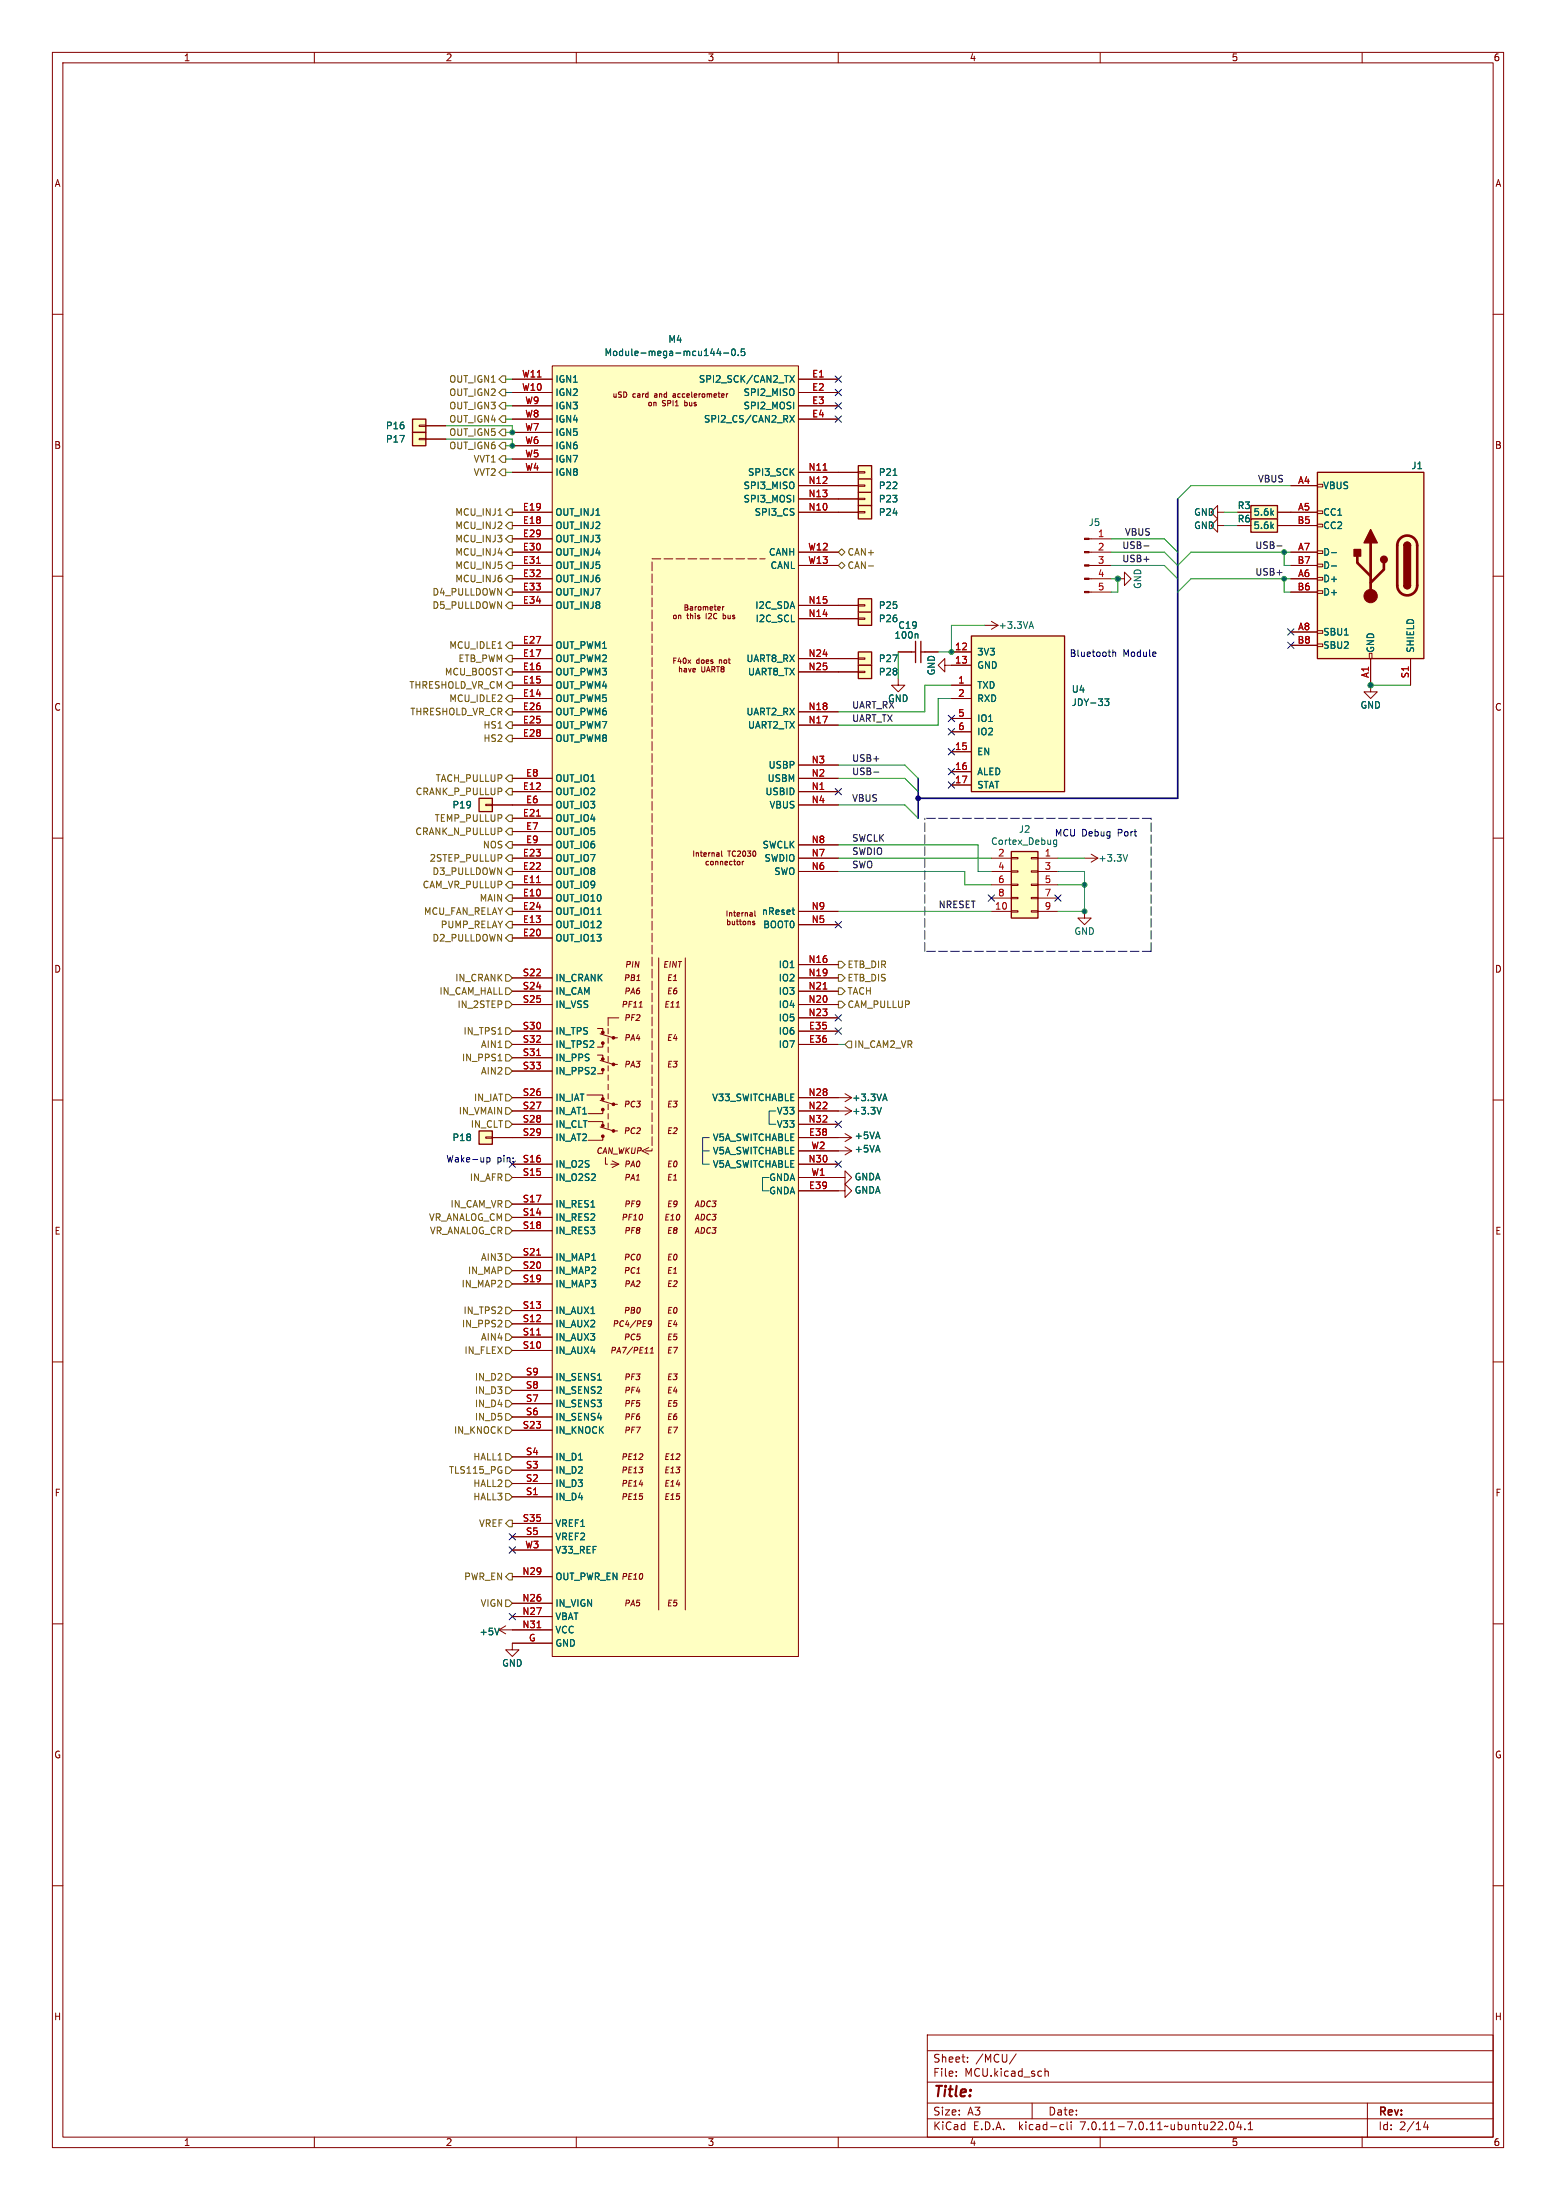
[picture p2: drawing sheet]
<svg xmlns="http://www.w3.org/2000/svg" width="297mm" height="420mm" viewBox="0 0 297 420" stroke-linecap="round" stroke-linejoin="round" font-family="sans-serif">
<g fill="none" stroke="#840000" stroke-width=".19">
<path d="M10 10h277v400h-277zM12 12h273v396h-273zM60 10v2M110 10v2M160 10v2M210 10v2M260 10v2M10 60h2M285 60h2M97.8 72.4h7.6M97.8 74.9h7.6M97.8 77.5h7.6"/>
<path d="M105.4 69.9h47v246.3h-47zM117.2 75.2v.5M117.6 75.2v.6M118.6 74.9l-.4-.1-.2 .2 .1 .3 .4 .1M119.6 75.4l-.2-.5-.3-.1v1h.3M121.3 75.2h-.4l-.1 .5M121.7 75.2h.4l.1 .6M122.6 75.2v.6M122.9 75.2l-.3 .2M123.7 75.2h-.4l-.1 .5M123.7 74.8v1M123.9 77.4l.1 .1 .3-.1"/>
<path d="M124.8 76.8v.7M125 75.2h.3l.1 .6M125.2 76.9v.6M125.9 75.3l.4-.1v.6M125.9 75.2v.6M127 77.4h-.6M127.2 75.2h-.4v.5M127.2 74.8v1M127.5 76.5v1M128.5 76.5v1M128.5 75.2h.4v.6M128.9 77.5h.6"/>
<path d="M129.2 76.5v1M129.8 75.2h-.3l-.1 .5M130.7 76.5v1M130.7 75.2h-.4l-.1 .5M131.1 77.4h-.4M131.6 75.4l-.2-.2h-.2l-.1 .5M131.6 77.3l.2 .2 .2-.1M132 74.8v.9M132 76.8v.7M132.5 75.5l.5-.1-.1-.2h-.3l-.1 .5M132.9 77.3l-.1 .2-.3-.1M133.4 75.2v.6"/>
<path d="M133.7 75.2l-.3 .2M134.1 75.3l.1-.1 .3 .1-.1 .5-.3-.1zM135 75.3l.3-.1 .1 .1M135 75.2v.6M135.4 75.3l.2-.1h.2v.6M135.4 75.3v.5M136.3 75.5l.5-.1-.1-.2h-.4v.5M137.1 75.2h.3M137.2 74.8v.9l.2 .1M137.7 75.5l.5-.1v-.2h-.3l-.2 .1 .1 .5h.4M138.7 75.2v.6M138.9 75.2l-.2 .2"/>
<path d="M152.4 72.4h7.6M152.4 74.9h7.6M152.4 77.5h7.6M80 81.2h1.3v.2h-1.3zM80 83.7h1.3v.2h-1.3zM81.3 81.3h3.8M81.3 83.8h3.8M97.8 97.8h7.6M97.8 80h7.6M97.8 90.2h7.6M97.8 87.6h7.6M97.8 85.1h7.6"/>
<path d="M97.8 82.6h7.6M152.4 95.3h11.4M152.4 97.8h11.4M152.4 80h7.6M152.4 90.2h11.4M152.4 92.7h11.4M163.8 95.1h1.3v.3h-1.3zM163.8 90h1.3v.3h-1.3zM163.8 92.6h1.3v.2h-1.3zM163.8 97.7h1.3v.2h-1.3zM232.4 97.8v1.3l-1.3-1.3 1.3-1.3v1.3h1.3M243.8 97.8h7.7"/>
<path d="M246.4 92.7h5.1M251.5 97.5h1v.5h-1zM251.5 92.5h1v.5h-1zM10 110h2M97.8 100.3h7.6M97.8 102.9h7.6M97.8 105.4h7.6M97.8 108h7.6M97.8 110.5h7.6M97.8 113h7.6M97.8 115.6h7.6M128.6 117.5l.1-.1 .3 .1v.6l-.4-.1z"/>
<path d="M129.5 117.5h.4l.1 .6M129.5 117.4v.7M130.8 115.5h.3l.2 .2-.2 .3 .2 .1v.2l-.2 .2h-.3zM130.8 116h.3M131.1 117.4h.4M131.2 117.1v.9l.3 .1M131.8 115.9h.4v.6M131.8 117.5h.4v.6M131.8 117.1v1M132.2 116.1l-.5 .1 .2 .3 .3-.1M132.7 115.8v.7M132.7 117.1v.1"/>
<path d="M132.7 117.4v.7M133 115.8l-.3 .2M133.3 115.9l.2-.1 .3 .1-.1 .5h-.4zM133.5 117.5l-.2-.1-.2 .2 .1 .1 .3 .1v.3h-.4M134.2 115.9l.3-.1 .2 .2M134.2 115.8v.7M134.7 116l.1-.2 .3 .1v.6M134.7 116v.5M134.8 117.1v1M135.8 117.5l-.6 .6h.6M136 116.1l-.1-.3-.3 .1-.1 .4M136.3 118l.2 .1 .3-.1"/>
<path d="M136.3 115.8h.4M136.5 115.5v.8M137.5 116.1l-.2-.3-.3 .1v.4M137.9 115.8v.7M138 117.5l.3-.1 .2 .2-.1 .5h-.4M138 117.1v1M138.2 115.8l-.3 .2M139 118l.1 .1 .3-.1M139.4 117.4v.7M140.3 118l-.2 .1h-.3M152.4 118.1h11.4M152.4 105.4h7.6"/>
<path d="M152.4 108h7.6M152.4 115.6h11.4M163.8 118h1.3v.2h-1.3zM163.8 115.4h1.3v.3h-1.3zM188 119.4h2.5M189.2 118.6l1.3 .8M190.5 119.4l-1.3 .7M207.9 102.9h4.2M207.9 105.4h4.2M207.9 108h4.2M207.9 110.5h4.2M207.9 113h4.2"/>
<path d="M213.4 110.5h1.2v-1.3l1.3 1.3-1.3 1.3v-1.3M232.4 100.3v1.3l-1.3-1.3 1.3-1.2v1.2h1.3M243.8 100.3h7.7M246.4 105.4h5.1M246.4 108h5.1M246.4 110.5h5.1M246.4 113h5.1M251.5 112.8h1v.5h-1zM251.5 110.2h1v.5h-1zM251.5 107.7h1v.5h-1zM251.5 105.2h1v.5h-1zM251.5 100.1h1v.5h-1z"/>
<path d="M285 110h2M97.8 128.3h7.6M97.8 133.4h7.6M97.8 130.8h7.6M97.8 125.7h7.6M97.8 138.4h7.6M97.8 135.9h7.6M97.8 123.2h7.6M128.6 126.1h.3M129.1 125.6h-.5v1M129.7 125.6l-.3 .7M129.7 127.3v1"/>
<path d="M129.9 126v.6M130.1 127.7v.6M130.4 126.3v-.5l.2-.2 .3 .1 .1 .6M130.6 128.1l.1 .2 .3-.1M131 127.7v.6M131.3 126l.5 .6M131.4 127.6l.3 .7 .2-.7M131.8 126l-.5 .6M132.3 127.9l.4-.1v-.1l-.3-.1-.1 .1v.5h.4M133.4 125.6v1M133.4 126h-.3l-.1 .2 .1 .4h.3M133.9 126.1l.2-.1 .3 .1-.1 .5-.4-.1z"/>
<path d="M133.9 127.3v.8l.2 .2 .4-.2v-.8M134.8 126.3l.5-.1-.1-.2h-.3l-.1 .1v.5h.4M134.9 128.3l.3-1 .3 1M135 128h.4M135.9 127.8l.5-.1v-.3l-.5-.1v1M136.1 126h-.3l-.1 .1v.2l.4 .1v.2h-.4M136.1 127.8l.4 .5M136.8 127.3h.5M137 127.3v1M137.3 126.1l.4-.1v.6M137.3 126v.6M137.8 127.7l-.2 .2 .2 .4 .4-.2-.2-.4"/>
<path d="M137.8 127.7l-.2-.2 .2-.2 .4 .2-.2 .2M137.8 127.7h.2M138.2 126.1l.2-.1 .3 .1-.1 .5-.4-.1zM139 126h.4M139.1 125.6v.9l.3 .1M152.4 128.3h11.4M152.4 125.7h11.4M152.4 138.4h7.6M152.4 135.9h7.6M163.8 125.6h1.3v.3h-1.3zM163.8 128.1h1.3v.3h-1.3zM171.4 129.5v1.3h1.3l-1.3 1.3-1.2-1.3h1.2"/>
<path d="M171.4 124.5h2.6M176.5 124.5h2.6M180.3 127v-1.3l-1.2 1.3 1.2 1.3v-1.3h5.1M181.6 133.4h3.8M181.6 130.8h3.8M181.6 124.5h3.8M181.6 137.2h3.8M181.6 139.7h3.8M246.4 123.2h5.1M246.4 120.7h5.1M251.5 122.9h1v.5h-1zM251.5 120.4h1v.5h-1z"/>
<path d="M261.4 124.7h.5v1h-.5zM261.6 125.7v6.4h-1.3l1.3 1.3 1.3-1.3h-1.3M269.2 125.7v5.1M10 160h2M92.7 153.5h1.3v.3h-1.3zM94 153.7h11.4M97.8 151.1h7.6M97.8 156.2h7.6M97.8 141h7.6M97.8 158.8h7.6M97.8 148.6h7.6M152.4 153.7h7.6"/>
<path d="M152.4 151.1h7.6M152.4 148.6h7.6M152.4 146.1h7.6M181.6 143.5h3.8M181.6 147.3h3.8M181.6 149.9h3.8M285 160h2M97.8 171.5h7.6M97.8 168.9h7.6M97.8 176.5h7.6M97.8 179.1h7.6M97.8 166.4h7.6"/>
<path d="M97.8 163.8h7.6M97.8 174h7.6M97.8 161.3h7.6M132.4 162.5v1M132.9 162.8v.7M132.9 162.9l.4-.1v.7M133.7 162.8h.4M133.8 162.5v.8l.3 .2M134.3 163.1l.5-.1v-.2h-.3l-.2 .1 .1 .5h.4M135.2 164.5l-.2-.1-.2 .2 .1 .5h.3M135.3 162.8v.7M135.6 162.8l-.3 .2"/>
<path d="M135.7 164.5l.1-.1 .3 .1v.6l-.4-.1zM135.9 162.8v.7M135.9 162.9l.4-.1v.7M136.6 164.5h.4v.6M136.6 164.4v.7M136.8 162.8h.4v.7M137.2 163l-.4 .2 .1 .3 .3-.1M137.5 164.5h.4l.1 .6M137.5 164.4v.7M137.7 162.5v.8l.2 .2M138.4 164.8l.5-.1-.1-.2-.3-.1-.1 .2v.5h.4M138.8 173.9v1"/>
<path d="M138.9 175.5v1M138.9 175.9h.2l.2 .2-.1 .4h-.3M138.9 162.5h.6M139.2 162.5v1M139.2 174.2v.7M139.2 174.3h.4l.1 .6M139.7 164.5l-.2-.1-.2 .2 .1 .5h.3M139.8 175.9v.6l.4-.1M140 174.2h.4M140 164.4h.4M140.2 173.9v.9l.2 .1M140.2 164.1v.9l.2 .1"/>
<path d="M140.2 175.9v.6M140.4 162.6a.45 .45 0 0 0-.6 .4 .45 .45 0 0 0 .6 .4M140.6 175.9h.3M140.7 174.6l.5-.1-.1-.2-.3-.1-.1 .2v.5h.4M140.7 175.5v.9l.2 .1M140.8 164.5l.1-.1 .3 .1-.1 .6-.3-.1zM140.8 162.6l.4-.1 .2 .3-.7 .7h.7M141.1 175.9h.4M141.3 175.5v.9l.2 .1M141.6 174.2v.7M141.7 164.4v.7M141.9 176l.1-.1 .3 .1-.1 .5-.3-.1z"/>
<path d="M141.9 162.5h.1a.54 .54 0 0 1 .3 .5 .54 .54 0 0 1-.3 .5 .68 .68 0 0 1-.1-1zM141.9 174.2l-.3 .2M142 164.4l-.3 .2M142.2 174.3h.4l.1 .6M142.2 174.2v.7M142.7 162.5h.6l-.3 .3 .2 .1v.5l-.1 .1-.4-.1M142.8 176l.4-.1v.6M142.8 175.9v.6M143.2 174.3h.4v.6M143.6 174.5l-.5 .2 .2 .2h.3M143.8 162.5h.1a.54 .54 0 0 1 .4 .5 .54 .54 0 0 1-.4 .5 .68 .68 0 0 1-.1-1zM144 175.9h-.2l-.2 .1 .1 .2 .3 .1v.2h-.4"/>
<path d="M144.1 173.9v.9l.1 .1M152.4 176.5h7.6M152.4 166.4h7.6M152.4 163.8h7.6M152.4 174h7.6M152.4 161.3h7.6M189.2 171.5h3.8M189.2 168.9h3.8M189.2 166.4h3.8M189.2 163.8h3.8M189.2 174h3.8M193 173.9h1.3v.2h-1.3z"/>
<path d="M193 171.3h1.3v.3h-1.3zM193 168.8h1.3v.2h-1.3zM193 166.2h1.3v.3h-1.3zM193 163.7h1.3v.3h-1.3zM196.8 173.9h1.3v.2h-1.3zM196.8 171.3h1.3v.3h-1.3zM196.8 168.8h1.3v.2h-1.3zM196.8 166.2h1.3v.3h-1.3zM196.8 163.7h1.3v.3h-1.3zM198.1 171.5h3.8M198.1 168.9h3.8M198.1 166.4h3.8"/>
<path d="M198.1 163.8h3.8M198.1 174h3.8M207 174v1.3h1.3l-1.3 1.2-1.3-1.2h1.3M207 163.8h2.5M208.3 163.1l1.2 .7M209.5 163.8l-1.2 .8M97.8 196.9h7.6M97.8 199.4h7.6M97.8 186.7h7.6M97.8 191.8h7.6M97.8 189.2h7.6M114 196.3h1.1v.8"/>
<path d="M114.6 197.4l2.5 .7h.8M115.1 199.1v.8h-1.1M116.1 196.3v1.1M116.1 198.1v1M116.1 199.9v1M118.1 194.3h-2v1.5M125.7 182.9v124.4M130.8 182.9v124.4M152.4 194.3h7.6M152.4 196.9h7.6M152.4 199.4h7.6M152.4 184.2h7.6"/>
<path d="M152.4 186.7h7.6M152.4 191.8h7.6M152.4 189.2h7.6M10 210h2M92.7 217h1.3v.3h-1.3zM94 217.2h11.4M97.8 212.1h7.6M97.8 209.6h7.6M97.8 214.6h7.6M97.8 201.9h7.6M97.8 204.5h7.6M112 209h3.1v.8"/>
<path d="M112.3 214.1h2.8v.8M114 201.4h1.1v.8M114.6 215.1l2.5 .8h.8M114.6 210.1l2.5 .7h.8M114.6 202.4l2.5 .8h.8M115.1 216.9v.8h-2.8M115.1 211.8v.8h-2.8M115.1 204.2v.8h-1.1M116.1 201.7v1M116.1 203.5v1M116.1 205.2v1M116.1 207v1"/>
<path d="M116.1 208.8v1M116.1 210.8v1M116.1 212.6v1M116.1 214.4v1M123.8 219.1l-1.2 .6 1.2 .6M152.4 217.2h10.2M152.4 212.1h10.2M152.4 209.6h10.2M152.4 214.6h7.6M152.4 219.7h10.2M161.3 216.4l1.3 .8M161.3 208.8l1.3 .8"/>
<path d="M161.3 211.3l1.3 .8M161.3 218.9l1.3 .8M162.6 217.2l-1.3 .7M162.6 209.6l-1.3 .7M162.6 212.1l-1.3 .8M162.6 219.7l-1.3 .8M285 210h2M97.8 222.3h7.6M97.8 232.4h7.6M97.8 224.8h7.6M97.8 229.9h7.6M97.8 235h7.6"/>
<path d="M116.8 221.6l1.3 .7-1.3 .6M152.4 224.8h8.9v-1.3l1.3 1.3-1.3 1.3v-1.3M152.4 227.3h8.9v-1.2l1.3 1.2-1.3 1.3v-1.3M152.4 222.3h7.6M10 260h2M97.8 257.8h7.6M97.8 255.3h7.6M97.8 252.7h7.6M97.8 250.2h7.6M97.8 245.1h7.6M97.8 242.6h7.6M97.8 240h7.6"/>
<path d="M123.8 252.3l.2-.2h.2l.2 .2-.1 .7-.2 .2h-.3M124.1 258.3h.6M124.2 257.5l.3-.3-.1 1.1M124.4 252.6l-.3 .2-.3-.1M285 260h2M97.8 273.1h7.6M97.8 278.1h7.6M97.8 270.5h7.6M97.8 268h7.6M97.8 265.4h7.6M97.8 262.9h7.6M97.8 285.8h7.6"/>
<path d="M97.8 283.2h7.6M97.8 280.7h7.6M97.8 290.8h7.6M97.8 293.4h7.6M97.8 295.9h7.6M10 310h2M95.2 311.2h10.2M95.2 311.2l1.3 .7M96.5 310.4l-1.3 .8M97.8 306.1h7.6M97.8 308.6h7.6M97.8 301h7.6"/>
<path d="M105.4 313.7h-7.6v1.3h-1.3l1.3 1.2 1.3-1.2h-1.3M285 310h2M10 360h2M285 360h2M177 388.5h108v19.5h-108zM177 397.5h108M177 391.5h108M182.5 396.2v.2M182.5 395.4v.2M184.7 393.5v.2M184.7 392.7v.2M194 392.1l-1.3 1.9"/>
<path d="M199.5 394.9v1.5M199.5 395.5l.2-.1h.3l.1 1M60 408v2M110 408v2M160 408v2M177 404.5h108M177 401.5h108M197 401.5v3M202.6 405.6h.4M203 406.5l-.4 .1M203.7 405.1v1.3l.2 .2M204.5 405.1v.1"/>
<path d="M204.5 405.6v1M210 408v2M234 406.4v.2M234.9 405.1h.1a.8 .8 0 0 1 .6 .7 .8 .8 0 0 1-.6 .8 1 1 0 0 1-.1-1.5zM236.5 405l-.4 1.1h.9M236.8 405.6v1M237.6 406.4v.2M238.2 406.6h.9M238.2 405.5l.5-.4v1.5M260 408v2M261 401.5v6.5M272.1 405l-.4 1.1h1"/>
<path d="M272.5 405.6v1"/>
</g>
<g fill="#ffffc2" stroke="#ffffc2" stroke-width=".19">
<path d="M163.8 94h2.6v2.5h-2.6z"/>
<path d="M91.4 152.4h2.6v2.5h-2.6z"/>
<path d="M105.4 69.9h47v246.3h-47z"/>
<path d="M78.7 80h2.6v2.6h-2.6z"/>
<path d="M78.7 82.6h2.6v2.5h-2.6z"/>
<path d="M91.4 215.9h2.6v2.5h-2.6z"/>
<path d="M163.8 88.9h2.6v2.5h-2.6z"/>
<path d="M163.8 91.4h2.6v2.6h-2.6z"/>
<path d="M163.8 96.5h2.6v2.6h-2.6z"/>
<path d="M185.4 121.4h17.8v29.7h-17.8z"/>
<path d="M163.8 124.5h2.6v2.5h-2.6z"/>
<path d="M163.8 127h2.6v2.5h-2.6z"/>
<path d="M163.8 116.8h2.6v2.6h-2.6z"/>
<path d="M163.8 114.3h2.6v2.5h-2.6z"/>
<path d="M193 162.6h5.1v12.7h-5.1z"/>
<path d="M238.8 96.5h5v2.6h-5z"/>
<path d="M238.8 99.1h5v2.5h-5z"/>
<path d="M251.5 90.2h20.3v35.5h-20.3z"/>
</g>
<g fill="none" stroke="#840000" stroke-width=".25">
<path d="M78.7 80h2.6v2.6h-2.6zM78.7 82.6h2.6v2.5h-2.6zM163.8 94h2.6v2.5h-2.6zM163.8 88.9h2.6v2.5h-2.6zM163.8 91.4h2.6v2.6h-2.6zM163.8 96.5h2.6v2.6h-2.6zM238.8 96.5h5v2.6h-5zM238.8 99.1h5v2.5h-5zM251.5 90.2h20.3v35.5h-20.3zM163.8 116.8h2.6v2.6h-2.6zM163.8 114.3h2.6v2.5h-2.6zM268 111.8a.64 .64 0 0 0 .6 .6 .64 .64 0 0 0 .6-.6"/>
<path d="M268 104.1a.64 .64 0 0 1 .6-.6 .64 .64 0 0 1 .6 .6M163.8 124.5h2.6v2.5h-2.6zM163.8 127h2.6v2.5h-2.6zM174 124.5h.8M174.8 122.4v4.1M175.8 124.5h.7M175.8 122.4v4.1M185.4 121.4h17.8v29.7h-17.8zM91.4 152.4h2.6v2.5h-2.6zM193 162.6h5.1v12.7h-5.1zM91.4 215.9h2.6v2.5h-2.6z"/>
</g>
<g fill="#840000" stroke="#840000" stroke-width=".19">
<path d="M207 112.9h.9v.3h-.9z"/>
<path d="M207 110.4h.9v.2h-.9z"/>
<path d="M207 107.8h.9v.3h-.9z"/>
<path d="M207 105.3h.9v.2h-.9z"/>
<path d="M207 102.7h.9v.3h-.9z"/>
<circle cx="115.1" cy="216.9" r=".25"/>
<circle cx="115.1" cy="214.9" r=".25"/>
<circle cx="115.1" cy="211.8" r=".25"/>
<circle cx="115.1" cy="209.8" r=".25"/>
<circle cx="115.1" cy="204.2" r=".25"/>
<circle cx="115.1" cy="202.2" r=".25"/>
<circle cx="115.1" cy="199.1" r=".25"/>
<circle cx="115.1" cy="197.1" r=".25"/>
<circle cx="117.1" cy="215.9" r=".25"/>
<circle cx="117.1" cy="210.8" r=".25"/>
<circle cx="117.1" cy="203.2" r=".25"/>
<circle cx="117.1" cy="198.1" r=".25"/>
<circle cx="261.6" cy="113.8" r="1.27"/>
</g>
<path d="M123.2 219.7h1.3v-113h21.5M115.6 221v1.3h2.5" fill="none" stroke="#840000" stroke-width=".19" stroke-dasharray="1.7 .6"/>
<path d="M134.1 219.7h1.3M135.4 217.2h-1.3v5.1h1.3M148.1 212.1h-1.3v2.5h1.3M146.8 224.8h-1.3v2.5h1.3" fill="none" stroke="#073763" stroke-width=".19"/>
<g fill="none" stroke="#006464" stroke-width=".19">
<path d="M137.2 66.6l-.3 .9h.7M137.5 67v.9M138.1 67.4h1M139.8 66.7l.1-.1a.68 .68 0 0 1 .5 .7 .68 .68 0 0 1-.5 .6 .84 .84 0 0 1-.1-1.2zM140.9 67.8v.1M142.1 66.6h-.6v.6l.1-.1 .5 .1 .1 .1-.1 .5-.2 .1-.4-.1M150.8 71.7l.8 1.3M150.8 79.3l.8 1.3M151.6 71.7l-.8 1.3M151.6 79.3l-.8 1.3M170.5 90.7h.7M196.5 119.6h.6"/>
<path d="M196.8 118.7l.5 1.3M254.1 105.5h1M254.1 108h1M175 121l.2 .2v.6M210.9 133.4h.8l-.5 .5 .4 .1v.6l-.2 .1-.5-.1M151.2 173.7h.5M151.4 174.5l.3 .1M201.1 160.6l.1 .5h.5M201.7 160.4v1l-.3 .2h-.3M215.2 163.1l-.4 1.3M168.2 211.4l-.4 1.3M168.6 209.8h.6"/>
<path d="M168.9 208.9l.4 1.2M114.1 263.5h.7M95.3 310.8l-.4 1.3"/>
</g>
<path d="M157.1 89.8h.7M102.4 107.5h.7M102.4 155.8h.7M102.4 168.5h.7M157.1 188.8h.7M102.4 201.5h.8M102.4 239.6h.8M102.4 254.9h.8M102.5 310.7h.7" fill="none" stroke="#a90000" stroke-width=".19"/>
<path d="M259.1 106.2v1.2l2.5 2.6M261.6 103.6v10.2M264.2 107.4v1.3l-2.6 2.6M267.3 102.8a1.9 1.9 0 0 1 2-.4 1.9 1.9 0 0 1 1.2 1.7v7.7a1.91 1.91 0 0 1-1.9 1.9 1.91 1.91 0 0 1-1.9-1.9v-7.8l.2-.7z" fill="none" stroke="#840000" stroke-width=".51"/>
<g fill="#840000" stroke="#840000" stroke-width=".25">
<path d="M268 111.8h1.2a.64 .64 0 0 1-.6 .6 .64 .64 0 0 1-.6-.6z"/>
<path d="M268 104.1h1.2v7.7h-1.2z"/>
<path d="M268.2 103.7a.63 .63 0 0 1 .6-.1 .63 .63 0 0 1 .4 .5h-1.2z"/>
<path d="M261.6 101.1l1.3 2.5h-2.6z"/>
<path d="M258.4 104.9h1.3v1.3h-1.3z"/>
<circle cx="264.2" cy="106.8" r=".63"/>
</g>
<g fill="none" stroke="#725600" stroke-width=".19">
<path d="M95.9 74.3h.6v1.3h-.6l-.7-.7zM95.9 79.4h.6v1.2h-.6l-.7-.6zM95.9 76.8h.6v1.3h-.6l-.7-.6zM95.9 71.8h.6v1.2h-.6l-.7-.6zM95.1 98.4h.7M95.9 84.5h.6v1.2h-.6l-.7-.6zM95.9 81.9h.6v1.3h-.6l-.7-.6zM95.9 87h.6v1.3h-.6l-.7-.7zM95.9 89.5h.6v1.3h-.6l-.7-.6zM97.2 97.2h.6v1.2h-.6l-.7-.6zM97.2 99.7h.6v1.3h-.6l-.7-.7zM97.2 109.9h.6v1.2h-.6l-.7-.6z"/>
<path d="M97.2 104.8h.6v1.2h-.6l-.7-.6zM97.2 114.9h.6v1.3h-.6l-.7-.6zM97.2 112.4h.6v1.3h-.6l-.7-.7zM97.2 107.3h.6v1.3h-.6l-.7-.6zM97.2 102.2h.6v1.3h-.6l-.7-.6zM160 105.4l.7-.6 .6 .6-.6 .6zM160 108l.7-.7 .6 .7-.6 .6zM165.8 108h.9M97.2 127.6h.6v1.3h-.6l-.7-.6zM97.2 122.6h.6v1.2h-.6l-.7-.6zM97.2 130.2h.6v1.2h-.6l-.7-.6zM97.2 135.3h.6v1.2h-.6l-.7-.6z"/>
<path d="M97.2 132.7h.6v1.3h-.6l-.7-.6zM97.2 137.8h.6v1.3h-.6l-.7-.7zM97.2 125.1h.6v1.3h-.6l-.7-.7zM97.2 140.3h.6v1.3h-.6l-.7-.6zM97.2 148h.6v1.2h-.6l-.7-.6zM97.2 150.5h.6v1.3h-.6l-.7-.7zM97.2 155.6h.6v1.2h-.6l-.7-.6zM97.2 158.1h.6v1.3h-.6l-.7-.6zM97.2 168.3h.6v1.2h-.6l-.7-.6zM97.2 170.8h.6v1.3h-.6l-.7-.6zM97.2 175.9h.6v1.3h-.6l-.7-.7zM97.2 178.4h.6v1.3h-.6l-.7-.6z"/>
<path d="M97.2 173.4h.6v1.2h-.6l-.7-.6zM97.2 165.7h.6v1.3h-.6l-.7-.6zM97.2 160.7h.6v1.2h-.6l-.7-.6zM97.2 163.2h.6v1.3h-.6l-.7-.7zM96.5 191.1h.7l.6 .7-.6 .6h-.7zM96.5 186.1h.7l.6 .6-.6 .6h-.7zM96.5 188.6h.7l.6 .6-.6 .7h-.7zM96.5 198.8h.7l.6 .6-.6 .6h-.7zM96.5 196.2h.7l.6 .7-.6 .6h-.7zM160 191.1h.7l.6 .7-.6 .6h-.7zM160 188.6h.7l.6 .6-.6 .7h-.7zM160 186.1h.7l.6 .6-.6 .6h-.7z"/>
<path d="M160 183.5h.7l.6 .7-.6 .6h-.7zM161.9 198.8h.7v1.2h-.7l-.6-.6zM95.1 202.5h.7M96.5 214h.7l.6 .6-.6 .7h-.7zM96.5 211.5h.7l.6 .6-.6 .6h-.7zM96.5 208.9h.7l.6 .7-.6 .6h-.7zM96.5 201.3h.7l.6 .6-.6 .7h-.7zM96.5 203.8h.7l.6 .7-.6 .6h-.7zM96.5 229.2h.7l.6 .7-.6 .6h-.7zM96.5 239.4h.7l.6 .6-.6 .7h-.7zM96.5 231.8h.7l.6 .6-.6 .6h-.7zM96.5 234.3h.7l.6 .7-.6 .6h-.7z"/>
<path d="M96.5 224.2h.7l.6 .6-.6 .6h-.7zM96.5 257.2h.7l.6 .6-.6 .6h-.7zM96.5 249.6h.7l.6 .6-.6 .6h-.7zM96.5 244.5h.7l.6 .6-.6 .6h-.7zM96.5 241.9h.7l.6 .7-.6 .6h-.7zM96.5 252.1h.7l.6 .6-.6 .7h-.7zM96.5 254.6h.7l.6 .7-.6 .6h-.7zM96.5 264.8h.7l.6 .6-.6 .7h-.7zM96.5 267.3h.7l.6 .7-.6 .6h-.7zM96.5 277.5h.7l.6 .6-.6 .7h-.7zM96.5 272.4h.7l.6 .7-.6 .6h-.7zM96.5 262.3h.7l.6 .6-.6 .6h-.7z"/>
<path d="M96.5 269.9h.7l.6 .6-.6 .6h-.7zM96.5 282.6h.7l.6 .6-.6 .6h-.7zM96.5 280h.7l.6 .7-.6 .6h-.7zM96.5 285.1h.7l.6 .7-.6 .6h-.7zM97.2 290.2h.6v1.3h-.6l-.7-.7zM96.5 305.4h.7l.6 .7-.6 .6h-.7zM97.2 300.4h.6v1.2h-.6l-.7-.6z"/>
</g>
<path d="M218.3 104.2h1M243.7 104.2h1M166.8 147.4h.9" fill="none" stroke="#0f0f0f" stroke-width=".19"/>
<path d="M212.4 124v1.3M212.4 124.6l.2-.1h.3l.1 .8M92.9 221v1.3M92.9 221.1l.4-.1 .2 .2-.1 .6h-.5" fill="none" stroke="#0000c2" stroke-width=".19"/>
<path d="M219.7 156.2h-43.2M176.5 181.6v-25.4M219.7 181.6v-25.4M219.7 181.6h-43.2" fill="none" stroke="#0000c2" stroke-width=".19" stroke-dasharray="1.7 .6"/>
<path d="M224.8 95.3v57.1h-49.5M175.3 148.6v7.6" fill="none" stroke="#000084" stroke-width=".3"/>
<g fill="none" stroke="#009600" stroke-width=".19">
<path d="M96.5 74.9h1.3M96.5 77.5h1.3M96.5 72.4h1.3M85.1 83.8h12.7v1.3h-1.3M85.1 81.3h12.7v1.3h-1.3M96.5 90.2h1.3M96.5 80h1.3M96.5 87.6h1.3M233.7 97.8h2.5M246.4 92.7h-19.1l-2.5 2.6M188 119.4h-6.4v5.1h-2.5M212.1 105.4h10.1l2.6 2.6 2.5-2.6h19.1"/>
<path d="M212.1 110.5h1.3v2.5h-1.3M212.1 108h10.1l2.6 2.5M212.1 102.9h10.1l2.6 2.5M233.7 100.3h2.5M245.1 110.5v2.5h1.3M245.1 105.4v2.6h1.3M246.4 110.5h-19.1l-2.5 2.5M171.4 124.5v5M181.6 130.8h-5.1v5.1h-16.5M181.6 133.4h-2.5v5h-19.1M261.6 130.8h7.6M160 146.1h12.7l2.6 2.5"/>
<path d="M160 148.6h12.7l2.6 2.5M160 153.7h12.7l2.6 2.5M160 174h29.2M160 166.4h24.1v2.5h5.1M160 161.3h26.7v5.1h2.5M160 163.8h29.2M201.9 166.4h5.1v7.6h-5.1M201.9 168.9h5.1M201.9 163.8h5.1M160 199.4h1.3"/>
</g>
<g fill="none" stroke="#000084" stroke-width=".19">
<path d="M159.4 71.8l1.2 1.2M159.4 76.9l1.2 1.2M159.4 79.4l1.2 1.2M159.4 74.3l1.2 1.2M160.6 71.8l-1.2 1.2M160.6 76.9l-1.2 1.2M160.6 79.4l-1.2 1.2M160.6 74.3l-1.2 1.2M181 139.1l1.2 1.2M181 136.6l1.2 1.2M182.2 139.1l-1.2 1.2M182.2 136.6l-1.2 1.2"/>
<path d="M245.8 120l1.2 1.3M245.8 122.6l1.2 1.2M247 120l-1.2 1.3M247 122.6l-1.2 1.2M159.4 150.5l1.2 1.2M160.6 150.5l-1.2 1.2M181 142.9l1.2 1.2M181 149.3l1.2 1.2M181 146.7l1.2 1.2M182.2 142.9l-1.2 1.2M182.2 149.3l-1.2 1.2M182.2 146.7l-1.2 1.2"/>
<path d="M159.4 175.9l1.2 1.2M160.6 175.9l-1.2 1.2M188.6 170.8l1.2 1.3M189.8 170.8l-1.2 1.3M201.3 170.8l1.2 1.3M202.5 170.8l-1.2 1.3M159.4 193.7l1.2 1.2M159.4 196.2l1.2 1.3M160.6 193.7l-1.2 1.2M160.6 196.2l-1.2 1.3M159.4 214l1.2 1.2M160.6 214l-1.2 1.2"/>
<path d="M97.2 221.6l1.2 1.3M98.4 221.6l-1.2 1.3M159.4 221.6l1.2 1.3M160.6 221.6l-1.2 1.3M97.2 292.8l1.2 1.2M97.2 295.3l1.2 1.2M98.4 292.8l-1.2 1.2M98.4 295.3l-1.2 1.2M97.2 308l1.2 1.2M98.4 308l-1.2 1.2"/>
</g>
<g fill="#009600" stroke="#009600" stroke-width=".19">
<circle cx="181.6" cy="124.5" r=".46"/>
<circle cx="213.4" cy="110.5" r=".51"/>
<circle cx="245.1" cy="110.5" r=".46"/>
<circle cx="261.6" cy="130.8" r=".51"/>
<circle cx="245.1" cy="105.4" r=".46"/>
<circle cx="207" cy="174" r=".46"/>
<circle cx="207" cy="168.9" r=".46"/>
<circle cx="97.8" cy="82.6" r=".46"/>
<circle cx="97.8" cy="85.1" r=".46"/>
</g>
<circle cx="175.3" cy="152.4" r=".46" fill="#000084" stroke="#000084" stroke-width=".19"/>
<text font-size="2.8" fill="#840000" x="178" y="400.9">Title:</text>
<g font-size="2.1" fill="#840000">
<text x="178" y="394">Sheet:</text>
<text x="186.2" y="394">/MCU/</text>
<text x="178" y="396.7">File:</text>
<text x="184.1" y="396.7">MCU.kicad_sch</text>
<text x="178" y="406.9">KiCad</text>
<text x="178" y="404.1">Size:</text>
<text x="184.7" y="404.1">A3</text>
<text x="185.7" y="406.9">E.D.A.</text>
<text x="194.6" y="406.9">kicad-cli</text>
<text x="200" y="404.1">Date:</text>
<text x="206.5" y="406.9">7.0.11-7.0.11~ubuntu22.04.1</text>
<text x="263" y="404.3">Rev:</text>
<text x="263" y="406.9">Id:</text>
<text x="267.1" y="406.9">2/14</text>
</g>
<g font-size="1.8" fill="#840000">
<text x="35" y="11.9">1</text>
<text x="85" y="11.9">2</text>
<text x="135" y="11.9">3</text>
<text x="185" y="11.9">4</text>
<text x="235" y="11.9">5</text>
<text x="285" y="11.9">6</text>
<text x="10.3" y="35.9">A</text>
<text x="285.3" y="35.9">A</text>
<text x="10.3" y="85.9">B</text>
<text x="285.3" y="85.9">B</text>
<text x="236.1" y="97.4">R3</text>
<text x="236.1" y="99.9">R6</text>
<text x="10.3" y="135.9">C</text>
<text x="285.3" y="135.9">C</text>
<text x="10.3" y="185.9">D</text>
<text x="285.3" y="185.9">D</text>
<text x="10.3" y="235.9">E</text>
<text x="285.3" y="235.9">E</text>
<text x="10.3" y="285.9">F</text>
<text x="285.3" y="285.9">F</text>
<text x="10.3" y="335.9">G</text>
<text x="285.3" y="335.9">G</text>
<text x="10.2" y="385.9">H</text>
<text x="285.2" y="385.9">H</text>
<text x="35" y="409.9">1</text>
<text x="85" y="409.9">2</text>
<text x="135" y="409.9">3</text>
<text x="185" y="409.9">4</text>
<text x="235" y="409.9">5</text>
<text x="285" y="409.9">6</text>
</g>
<g font-size="1.8" fill="#006464">
<text x="127.5" y="65.6">M4</text>
<text x="115.3" y="68.2">Module-mega-mcu144-0.5</text>
<text x="105.9" y="75.8">IGN2</text>
<text x="105.9" y="73.3">IGN1</text>
<text x="133.3" y="73.3">SPI2_SCK/CAN2_TX</text>
<text x="141.8" y="75.8">SPI2_MISO</text>
<text x="73.6" y="82.1">P16</text>
<text x="105.9" y="83.4">IGN5</text>
<text x="105.9" y="80.9">IGN4</text>
<text x="105.9" y="78.3">IGN3</text>
<text x="134.3" y="80.9">SPI2_CS/CAN2_RX</text>
<text x="141.8" y="78.3">SPI2_MOSI</text>
<text x="73.6" y="84.7">P17</text>
<text x="105.9" y="88.5">IGN7</text>
<text x="105.9" y="86">IGN6</text>
<text x="269.3" y="89.8">J1</text>
<text x="105.9" y="91">IGN8</text>
<text x="141.8" y="93.6">SPI3_MISO</text>
<text x="142.7" y="91">SPI3_SCK</text>
<text x="167.6" y="91">P21</text>
<text x="167.6" y="93.6">P22</text>
<text x="252.5" y="93.6">VBUS</text>
<text x="105.9" y="101.2">OUT_INJ2</text>
<text x="105.9" y="98.7">OUT_INJ1</text>
<text x="141.8" y="96.1">SPI3_MOSI</text>
<text x="143.9" y="98.7">SPI3_CS</text>
<text x="167.6" y="96.1">P23</text>
<text x="167.6" y="98.7">P24</text>
<text x="207.7" y="100.6">J5</text>
<text x="227.8" y="101.2">GND</text>
<text x="227.8" y="98.7">GND</text>
<text x="239.2" y="98.7">5.6k</text>
<text x="239.2" y="101.2">5.6k</text>
<text x="252.5" y="98.7">CC1</text>
<text x="252.5" y="101.2">CC2</text>
<text x="105.9" y="103.7">OUT_INJ3</text>
<text x="105.9" y="106.3">OUT_INJ4</text>
<text x="146.7" y="106.3">CANH</text>
<text x="252.5" y="106.3">D-</text>
<text x="105.9" y="108.8">OUT_INJ5</text>
<text x="105.9" y="111.4">OUT_INJ6</text>
<text x="105.9" y="113.9">OUT_INJ7</text>
<text x="147" y="108.8">CANL</text>
<text x="218" y="112.5" transform="rotate(-90 218 112.5)">GND</text>
<text x="252.5" y="111.4">D+</text>
<text x="252.5" y="113.9">D+</text>
<text x="252.5" y="108.8">D-</text>
<text x="105.9" y="116.4">OUT_INJ8</text>
<text x="144.1" y="116.4">I2C_SDA</text>
<text x="144.1" y="119">I2C_SCL</text>
<text x="167.6" y="119">P26</text>
<text x="167.6" y="116.4">P25</text>
<text x="105.9" y="124.1">OUT_PWM1</text>
<text x="170.6" y="122.1">100n</text>
<text x="171.4" y="120.2">C19</text>
<text x="186.4" y="125.3">3V3</text>
<text x="190.5" y="120.2">+3.3VA</text>
<text x="252.5" y="121.5">SBU1</text>
<text x="252.5" y="124.1">SBU2</text>
<text x="262.5" y="124.7" transform="rotate(-90 262.5 124.7)">GND</text>
<text x="270.1" y="124.7" transform="rotate(-90 270.1 124.7)">SHIELD</text>
<text x="105.9" y="131.7">OUT_PWM4</text>
<text x="105.9" y="129.1">OUT_PWM3</text>
<text x="105.9" y="126.6">OUT_PWM2</text>
<text x="142.4" y="126.6">UART8_RX</text>
<text x="142.7" y="129.1">UART8_TX</text>
<text x="167.6" y="126.6">P27</text>
<text x="167.6" y="129.1">P28</text>
<text x="178.7" y="129" transform="rotate(-90 178.7 129)">GND</text>
<text x="186.4" y="131.7">TXD</text>
<text x="186.4" y="127.9">GND</text>
<text x="105.9" y="134.2">OUT_PWM5</text>
<text x="105.9" y="136.8">OUT_PWM6</text>
<text x="142.4" y="136.8">UART2_RX</text>
<text x="169.4" y="134.2">GND</text>
<text x="186.4" y="134.2">RXD</text>
<text x="204.5" y="132.4">U4</text>
<text x="204.5" y="135">JDY-33</text>
<text x="259.6" y="135.5">GND</text>
<text x="105.9" y="139.3">OUT_PWM7</text>
<text x="105.9" y="141.8">OUT_PWM8</text>
<text x="142.7" y="139.3">UART2_TX</text>
<text x="186.4" y="138">IO1</text>
<text x="186.4" y="140.6">IO2</text>
<text x="105.9" y="149.5">OUT_IO1</text>
<text x="146.4" y="149.5">USBM</text>
<text x="146.6" y="146.9">USBP</text>
<text x="186.4" y="144.4">EN</text>
<text x="186.4" y="148.2">ALED</text>
<text x="86.3" y="154.5">P19</text>
<text x="105.9" y="152">OUT_IO2</text>
<text x="105.9" y="154.5">OUT_IO3</text>
<text x="146" y="152">USBID</text>
<text x="146.8" y="154.5">VBUS</text>
<text x="186.4" y="150.7">STAT</text>
<text x="105.9" y="157.1">OUT_IO4</text>
<text x="105.9" y="159.6">OUT_IO5</text>
<text x="189.1" y="161.5">Cortex_Debug</text>
<text x="194.4" y="159.2">J2</text>
<text x="105.9" y="167.2">OUT_IO8</text>
<text x="105.9" y="164.7">OUT_IO7</text>
<text x="105.9" y="162.2">OUT_IO6</text>
<text x="145.5" y="162.2">SWCLK</text>
<text x="145.8" y="164.7">SWDIO</text>
<text x="147.7" y="167.2">SWO</text>
<text x="209.6" y="164.7">+3.3V</text>
<text x="105.9" y="172.3">OUT_IO10</text>
<text x="105.9" y="169.8">OUT_IO9</text>
<text x="105.9" y="177.4">OUT_IO12</text>
<text x="105.9" y="179.9">OUT_IO13</text>
<text x="105.9" y="174.9">OUT_IO11</text>
<text x="145.3" y="174.9">nReset</text>
<text x="145.6" y="177.4">BOOT0</text>
<text x="205" y="178.7">GND</text>
<text x="148.5" y="185">IO1</text>
<text x="105.9" y="187.6">IN_CRANK</text>
<text x="105.9" y="190.1">IN_CAM</text>
<text x="148.5" y="187.6">IO2</text>
<text x="148.5" y="190.1">IO3</text>
<text x="105.9" y="192.6">IN_VSS</text>
<text x="105.9" y="197.7">IN_TPS</text>
<text x="148.5" y="197.7">IO6</text>
<text x="148.5" y="192.6">IO4</text>
<text x="148.5" y="195.2">IO5</text>
<text x="105.9" y="202.8">IN_PPS</text>
<text x="105.9" y="200.3">IN_TPS2</text>
<text x="148.5" y="200.3">IO7</text>
<text x="105.9" y="205.3">IN_PPS2</text>
<text x="105.9" y="210.4">IN_IAT</text>
<text x="105.9" y="213">IN_AT1</text>
<text x="105.9" y="215.5">IN_CLT</text>
<text x="135.8" y="210.4">V33_SWITCHABLE</text>
<text x="148.2" y="213">V33</text>
<text x="148.2" y="215.5">V33</text>
<text x="162.6" y="210.4">+3.3VA</text>
<text x="162.6" y="213">+3.3V</text>
<text x="86.3" y="218">P18</text>
<text x="105.9" y="218">IN_AT2</text>
<text x="136" y="218">V5A_SWITCHABLE</text>
<text x="136" y="220.6">V5A_SWITCHABLE</text>
<text x="163" y="217.7">+5VA</text>
<text x="163" y="220.2">+5VA</text>
<text x="105.9" y="225.7">IN_O2S2</text>
<text x="105.9" y="223.1">IN_O2S</text>
<text x="136" y="223.1">V5A_SWITCHABLE</text>
<text x="146.7" y="225.7">GNDA</text>
<text x="163" y="225.5">GNDA</text>
<text x="105.9" y="233.3">IN_RES2</text>
<text x="105.9" y="230.7">IN_RES1</text>
<text x="146.7" y="228.2">GNDA</text>
<text x="163" y="228.1">GNDA</text>
<text x="105.9" y="235.8">IN_RES3</text>
<text x="105.9" y="246">IN_MAP3</text>
<text x="105.9" y="243.4">IN_MAP2</text>
<text x="105.9" y="240.9">IN_MAP1</text>
<text x="105.9" y="251.1">IN_AUX1</text>
<text x="105.9" y="256.1">IN_AUX3</text>
<text x="105.9" y="253.6">IN_AUX2</text>
<text x="105.9" y="258.7">IN_AUX4</text>
<text x="105.9" y="263.8">IN_SENS1</text>
<text x="105.9" y="268.8">IN_SENS3</text>
<text x="105.9" y="266.3">IN_SENS2</text>
<text x="105.9" y="273.9">IN_KNOCK</text>
<text x="105.9" y="271.4">IN_SENS4</text>
<text x="105.9" y="281.5">IN_D2</text>
<text x="105.9" y="279">IN_D1</text>
<text x="105.9" y="286.6">IN_D4</text>
<text x="105.9" y="284.1">IN_D3</text>
<text x="105.9" y="291.7">VREF1</text>
<text x="105.9" y="294.2">VREF2</text>
<text x="105.9" y="296.8">V33_REF</text>
<text x="105.9" y="301.9">OUT_PWR_EN</text>
<text x="105.9" y="306.9">IN_VIGN</text>
<text x="105.9" y="309.5">VBAT</text>
<text x="91.4" y="312.4">+5V</text>
<text x="105.9" y="314.6">GND</text>
<text x="105.9" y="312">VCC</text>
<text x="95.8" y="318.4">GND</text>
</g>
<g font-size="1.8" fill="#725600">
<text x="85.7" y="75.8">OUT_IGN2</text>
<text x="85.7" y="73.3">OUT_IGN1</text>
<text x="85.7" y="80.9">OUT_IGN4</text>
<text x="85.7" y="78.3">OUT_IGN3</text>
<text x="85.7" y="83.4">OUT_IGN5</text>
<text x="85.7" y="86">OUT_IGN6</text>
<text x="90.3" y="88.5">VVT1</text>
<text x="90.3" y="91">VVT2</text>
<text x="86.8" y="98.7">MCU_INJ1</text>
<text x="86.8" y="101.2">MCU_INJ2</text>
<text x="86.8" y="106.3">MCU_INJ4</text>
<text x="86.8" y="103.7">MCU_INJ3</text>
<text x="161.7" y="106.3">CAN+</text>
<text x="82.4" y="113.9">D4_PULLDOWN</text>
<text x="86.8" y="111.4">MCU_INJ6</text>
<text x="86.8" y="108.8">MCU_INJ5</text>
<text x="161.7" y="108.8">CAN-</text>
<text x="82.4" y="116.4">D5_PULLDOWN</text>
<text x="85.7" y="124.1">MCU_IDLE1</text>
<text x="78" y="131.7">THRESHOLD_VR_CM</text>
<text x="84.8" y="129.1">MCU_BOOST</text>
<text x="87.4" y="126.6">ETB_PWM</text>
<text x="78.2" y="136.8">THRESHOLD_VR_CR</text>
<text x="85.7" y="134.2">MCU_IDLE2</text>
<text x="92.2" y="141.8">HS2</text>
<text x="92.2" y="139.3">HS1</text>
<text x="83.1" y="149.5">TACH_PULLUP</text>
<text x="79.2" y="152">CRANK_P_PULLUP</text>
<text x="79.2" y="159.6">CRANK_N_PULLUP</text>
<text x="82.9" y="157.1">TEMP_PULLUP</text>
<text x="81.9" y="164.7">2STEP_PULLUP</text>
<text x="82.4" y="167.2">D3_PULLDOWN</text>
<text x="92.1" y="162.2">NOS</text>
<text x="80.6" y="169.8">CAM_VR_PULLUP</text>
<text x="91.5" y="172.3">MAIN</text>
<text x="80.8" y="174.9">MCU_FAN_RELAY</text>
<text x="82.4" y="179.9">D2_PULLDOWN</text>
<text x="84" y="177.4">PUMP_RELAY</text>
<text x="161.7" y="185">ETB_DIR</text>
<text x="83.8" y="190.1">IN_CAM_HALL</text>
<text x="86.8" y="187.6">IN_CRANK</text>
<text x="161.7" y="190.1">TACH</text>
<text x="161.7" y="187.6">ETB_DIS</text>
<text x="87.2" y="192.6">IN_2STEP</text>
<text x="88.4" y="197.7">IN_TPS1</text>
<text x="161.7" y="192.6">CAM_PULLUP</text>
<text x="88.1" y="202.8">IN_PPS1</text>
<text x="91.7" y="200.3">AIN1</text>
<text x="162.9" y="200.3">IN_CAM2_VR</text>
<text x="91.7" y="205.3">AIN2</text>
<text x="87.5" y="213">IN_VMAIN</text>
<text x="89.8" y="215.5">IN_CLT</text>
<text x="90.4" y="210.4">IN_IAT</text>
<text x="89.6" y="225.7">IN_AFR</text>
<text x="81.8" y="233.3">VR_ANALOG_CM</text>
<text x="85.9" y="230.7">IN_CAM_VR</text>
<text x="82" y="235.8">VR_ANALOG_CR</text>
<text x="88" y="246">IN_MAP2</text>
<text x="89.2" y="243.4">IN_MAP</text>
<text x="91.7" y="240.9">AIN3</text>
<text x="88.4" y="251.1">IN_TPS2</text>
<text x="88.1" y="253.6">IN_PPS2</text>
<text x="91.7" y="256.1">AIN4</text>
<text x="88.6" y="258.7">IN_FLEX</text>
<text x="90.6" y="263.8">IN_D2</text>
<text x="90.6" y="266.3">IN_D3</text>
<text x="90.6" y="268.8">IN_D4</text>
<text x="86.6" y="273.9">IN_KNOCK</text>
<text x="90.6" y="271.4">IN_D5</text>
<text x="85.6" y="281.5">TLS115_PG</text>
<text x="90.3" y="279">HALL1</text>
<text x="90.3" y="284.1">HALL2</text>
<text x="90.3" y="286.6">HALL3</text>
<text x="91.3" y="291.7">VREF</text>
<text x="88.5" y="301.9">PWR_EN</text>
<text x="91.6" y="306.9">VIGN</text>
</g>
<g font-size="1.8" fill="#a90000">
<text x="99.6" y="74.7">W10</text>
<text x="99.6" y="72.1">W11</text>
<text x="100.2" y="77.2">W9</text>
<text x="154.9" y="72.1">E1</text>
<text x="154.9" y="74.7">E2</text>
<text x="154.9" y="77.2">E3</text>
<text x="100.2" y="82.3">W7</text>
<text x="100.2" y="79.8">W8</text>
<text x="154.9" y="79.8">E4</text>
<text x="100.2" y="89.9">W4</text>
<text x="100.2" y="87.4">W5</text>
<text x="100.2" y="84.8">W6</text>
<text x="154.2" y="89.9">N11</text>
<text x="154.2" y="92.5">N12</text>
<text x="154.2" y="95">N13</text>
<text x="247.7" y="92.5">A4</text>
<text x="99.7" y="100.1">E18</text>
<text x="99.7" y="97.5">E19</text>
<text x="154.2" y="97.5">N10</text>
<text x="247.6" y="100.1">B5</text>
<text x="247.7" y="97.5">A5</text>
<text x="99.7" y="102.6">E29</text>
<text x="99.7" y="105.2">E30</text>
<text x="99.7" y="107.7">E31</text>
<text x="154.2" y="105.2">W12</text>
<text x="154.2" y="107.7">W13</text>
<text x="209.5" y="102.6">1</text>
<text x="209.5" y="105.2">2</text>
<text x="209.5" y="107.7">3</text>
<text x="247.6" y="107.7">B7</text>
<text x="247.7" y="105.2">A7</text>
<text x="99.7" y="110.2">E32</text>
<text x="99.7" y="112.8">E33</text>
<text x="209.5" y="110.2">4</text>
<text x="209.5" y="112.8">5</text>
<text x="247.6" y="112.8">B6</text>
<text x="247.7" y="110.2">A6</text>
<text x="99.7" y="115.3">E34</text>
<text x="154.2" y="117.9">N14</text>
<text x="154.2" y="115.3">N15</text>
<text x="99.7" y="125.5">E17</text>
<text x="99.7" y="122.9">E27</text>
<text x="154.2" y="125.5">N24</text>
<text x="182.2" y="124.2">12</text>
<text x="247.6" y="122.9">B8</text>
<text x="247.7" y="120.4">A8</text>
<text x="99.7" y="130.6">E15</text>
<text x="99.7" y="128">E16</text>
<text x="154.2" y="128">N25</text>
<text x="182.2" y="126.7">13</text>
<text x="182.8" y="130.6">1</text>
<text x="261.4" y="129.5" transform="rotate(-90 261.4 129.5)">A1</text>
<text x="269" y="129.6" transform="rotate(-90 269 129.6)">S1</text>
<text x="99.7" y="133.1">E14</text>
<text x="99.7" y="135.6">E26</text>
<text x="154.2" y="135.6">N18</text>
<text x="182.8" y="133.1">2</text>
<text x="182.8" y="136.9">5</text>
<text x="99.7" y="138.2">E25</text>
<text x="99.7" y="140.7">E28</text>
<text x="154.2" y="138.2">N17</text>
<text x="182.2" y="143.3">15</text>
<text x="182.8" y="139.4">6</text>
<text x="100.3" y="148.3">E8</text>
<text x="154.8" y="148.3">N2</text>
<text x="154.8" y="145.8">N3</text>
<text x="182.2" y="147.1">16</text>
<text x="182.2" y="149.6">17</text>
<text x="99.7" y="150.9">E12</text>
<text x="99.7" y="156">E21</text>
<text x="100.3" y="153.4">E6</text>
<text x="154.8" y="150.9">N1</text>
<text x="154.8" y="153.4">N4</text>
<text x="100.3" y="158.5">E7</text>
<text x="100.3" y="161">E9</text>
<text x="154.8" y="161">N8</text>
<text x="99.7" y="166.1">E22</text>
<text x="99.7" y="163.6">E23</text>
<text x="154.8" y="166.1">N6</text>
<text x="154.8" y="163.6">N7</text>
<text x="190.4" y="163.6">2</text>
<text x="190.4" y="166.1">4</text>
<text x="199.3" y="163.6">1</text>
<text x="199.3" y="166.1">3</text>
<text x="99.7" y="171.2">E10</text>
<text x="99.7" y="168.7">E11</text>
<text x="99.7" y="173.7">E24</text>
<text x="154.8" y="173.7">N9</text>
<text x="189.8" y="173.7">10</text>
<text x="190.4" y="168.7">6</text>
<text x="190.4" y="171.2">8</text>
<text x="199.3" y="168.7">5</text>
<text x="199.3" y="171.2">7</text>
<text x="199.3" y="173.7">9</text>
<text x="99.7" y="176.3">E13</text>
<text x="99.7" y="178.8">E20</text>
<text x="154.8" y="176.3">N5</text>
<text x="154.2" y="183.9">N16</text>
<text x="99.7" y="186.4">S22</text>
<text x="99.7" y="189">S24</text>
<text x="99.7" y="191.5">S25</text>
<text x="154.2" y="186.4">N19</text>
<text x="154.2" y="191.5">N20</text>
<text x="154.2" y="189">N21</text>
<text x="99.7" y="196.6">S30</text>
<text x="154.2" y="194.1">N23</text>
<text x="154.3" y="196.6">E35</text>
<text x="99.7" y="201.7">S31</text>
<text x="99.7" y="199.1">S32</text>
<text x="154.3" y="199.1">E36</text>
<text x="99.7" y="209.3">S26</text>
<text x="99.7" y="204.2">S33</text>
<text x="154.2" y="209.3">N28</text>
<text x="99.7" y="211.8">S27</text>
<text x="99.7" y="214.4">S28</text>
<text x="154.2" y="211.8">N22</text>
<text x="154.2" y="214.4">N32</text>
<text x="99.7" y="222">S16</text>
<text x="99.7" y="216.9">S29</text>
<text x="154.2" y="222">N30</text>
<text x="154.3" y="216.9">E38</text>
<text x="154.8" y="219.5">W2</text>
<text x="99.7" y="224.5">S15</text>
<text x="154.3" y="227.1">E39</text>
<text x="154.8" y="224.5">W1</text>
<text x="99.7" y="232.2">S14</text>
<text x="99.7" y="229.6">S17</text>
<text x="99.7" y="234.7">S18</text>
<text x="99.7" y="239.8">S21</text>
<text x="99.7" y="244.9">S19</text>
<text x="99.7" y="242.3">S20</text>
<text x="99.7" y="249.9">S13</text>
<text x="99.7" y="257.6">S10</text>
<text x="99.7" y="255">S11</text>
<text x="99.7" y="252.5">S12</text>
<text x="100.3" y="262.6">S9</text>
<text x="100.3" y="267.7">S7</text>
<text x="100.3" y="265.2">S8</text>
<text x="99.7" y="272.8">S23</text>
<text x="100.3" y="270.3">S6</text>
<text x="100.3" y="280.4">S3</text>
<text x="100.3" y="277.9">S4</text>
<text x="100.3" y="285.5">S1</text>
<text x="100.3" y="283">S2</text>
<text x="99.7" y="290.6">S35</text>
<text x="100.3" y="293.1">S5</text>
<text x="100.2" y="295.7">W3</text>
<text x="99.6" y="305.8">N26</text>
<text x="99.6" y="300.7">N29</text>
<text x="99.6" y="308.4">N27</text>
<text x="99.6" y="310.9">N31</text>
<text x="100.9" y="313.4">G</text>
</g>
<g font-size="1.8" fill="#0f0f0f">
<text x="240" y="92.2">VBUS</text>
<text x="214.1" y="107.4">USB+</text>
<text x="214.1" y="104.9">USB-</text>
<text x="214.6" y="102.3">VBUS</text>
<text x="239.5" y="104.9">USB-</text>
<text x="239.5" y="109.9">USB+</text>
<text x="162.6" y="135.3">UART_RX</text>
<text x="162.6" y="137.9">UART_TX</text>
<text x="162.6" y="145.5">USB+</text>
<text x="162.6" y="148">USB-</text>
<text x="162.6" y="153.1">VBUS</text>
<text x="162.6" y="160.7">SWCLK</text>
<text x="162.6" y="165.8">SWO</text>
<text x="162.6" y="163.3">SWDIO</text>
<text x="179.1" y="173.5">NRESET</text>
</g>
<g font-size="1.8" fill="#0000c2">
<text x="204.1" y="125.5">Bluetooth</text>
<text x="214.3" y="125.5">Module</text>
<text x="201.2" y="159.8">MCU Debug</text>
<text x="213.4" y="159.8">Port</text>
<text x="85.1" y="222">Wake-up</text>
<text x="94.8" y="222">pin:</text>
</g>
<g font-size="1.5" fill="#840000">
<text x="119.2" y="184.9">PIN</text>
<text x="126.5" y="184.9">EINT</text>
<text x="119" y="187.4">PB1</text>
<text x="119.1" y="190">PA6</text>
<text x="127.2" y="187.4">E1</text>
<text x="127.2" y="190">E6</text>
<text x="118.6" y="192.5">PF11</text>
<text x="119.1" y="195.1">PF2</text>
<text x="126.7" y="192.5">E11</text>
<text x="119.1" y="204">PA3</text>
<text x="119.1" y="198.9">PA4</text>
<text x="127.2" y="204">E3</text>
<text x="127.2" y="198.9">E4</text>
<text x="119" y="211.6">PC3</text>
<text x="127.2" y="211.6">E3</text>
<text x="113.8" y="220.5">CAN_WKUP</text>
<text x="119" y="216.7">PC2</text>
<text x="127.2" y="216.7">E2</text>
<text x="119.1" y="223">PA0</text>
<text x="119.1" y="225.5">PA1</text>
<text x="127.2" y="223">E0</text>
<text x="127.2" y="225.5">E1</text>
<text x="118.6" y="233.2">PF10</text>
<text x="119.1" y="230.6">PF9</text>
<text x="126.7" y="233.2">E10</text>
<text x="127.2" y="230.6">E9</text>
<text x="132.5" y="233.2">ADC3</text>
<text x="132.5" y="230.6">ADC3</text>
<text x="119.1" y="235.7">PF8</text>
<text x="127.2" y="235.7">E8</text>
<text x="132.5" y="235.7">ADC3</text>
<text x="119" y="240.8">PC0</text>
<text x="119" y="243.3">PC1</text>
<text x="119.1" y="245.9">PA2</text>
<text x="127.2" y="240.8">E0</text>
<text x="127.2" y="243.3">E1</text>
<text x="127.2" y="245.9">E2</text>
<text x="119" y="250.9">PB0</text>
<text x="127.2" y="250.9">E0</text>
<text x="116.9" y="253.5">PC4/PE9</text>
<text x="119" y="256">PC5</text>
<text x="127.2" y="253.5">E4</text>
<text x="127.2" y="256">E5</text>
<text x="116.4" y="258.6">PA7/PE11</text>
<text x="119.1" y="263.6">PF3</text>
<text x="127.2" y="263.6">E3</text>
<text x="127.2" y="258.6">E7</text>
<text x="119.1" y="266.2">PF4</text>
<text x="119.1" y="268.7">PF5</text>
<text x="127.2" y="266.2">E4</text>
<text x="127.2" y="268.7">E5</text>
<text x="119.1" y="271.3">PF6</text>
<text x="119.1" y="273.8">PF7</text>
<text x="127.2" y="271.3">E6</text>
<text x="127.2" y="273.8">E7</text>
<text x="118.5" y="278.9">PE12</text>
<text x="118.5" y="281.4">PE13</text>
<text x="126.7" y="278.9">E12</text>
<text x="126.7" y="281.4">E13</text>
<text x="118.5" y="284">PE14</text>
<text x="118.5" y="286.5">PE15</text>
<text x="126.7" y="284">E14</text>
<text x="126.7" y="286.5">E15</text>
<text x="118.5" y="301.7">PE10</text>
<text x="119.1" y="306.8">PA5</text>
<text x="127.2" y="306.8">E5</text>
</g>
<g font-size="1.4" fill="#840000">
<text x="115.5" y="76.9">card</text>
<text x="119.8" y="76.9">and</text>
<text x="123.5" y="76.9">accelerometer</text>
<text x="135.3" y="76.9">on</text>
<text x="135.4" y="117.5">this</text>
<text x="139.1" y="117.5">I2C</text>
<text x="127.9" y="127.7">does</text>
</g>
<g font-size="1.4" fill="#006464">
<text x="143.3" y="76.9">bus</text>
<text x="142.6" y="117.5">bus</text>
<text x="140.1" y="127.7">UART8</text>
</g>
</svg>
